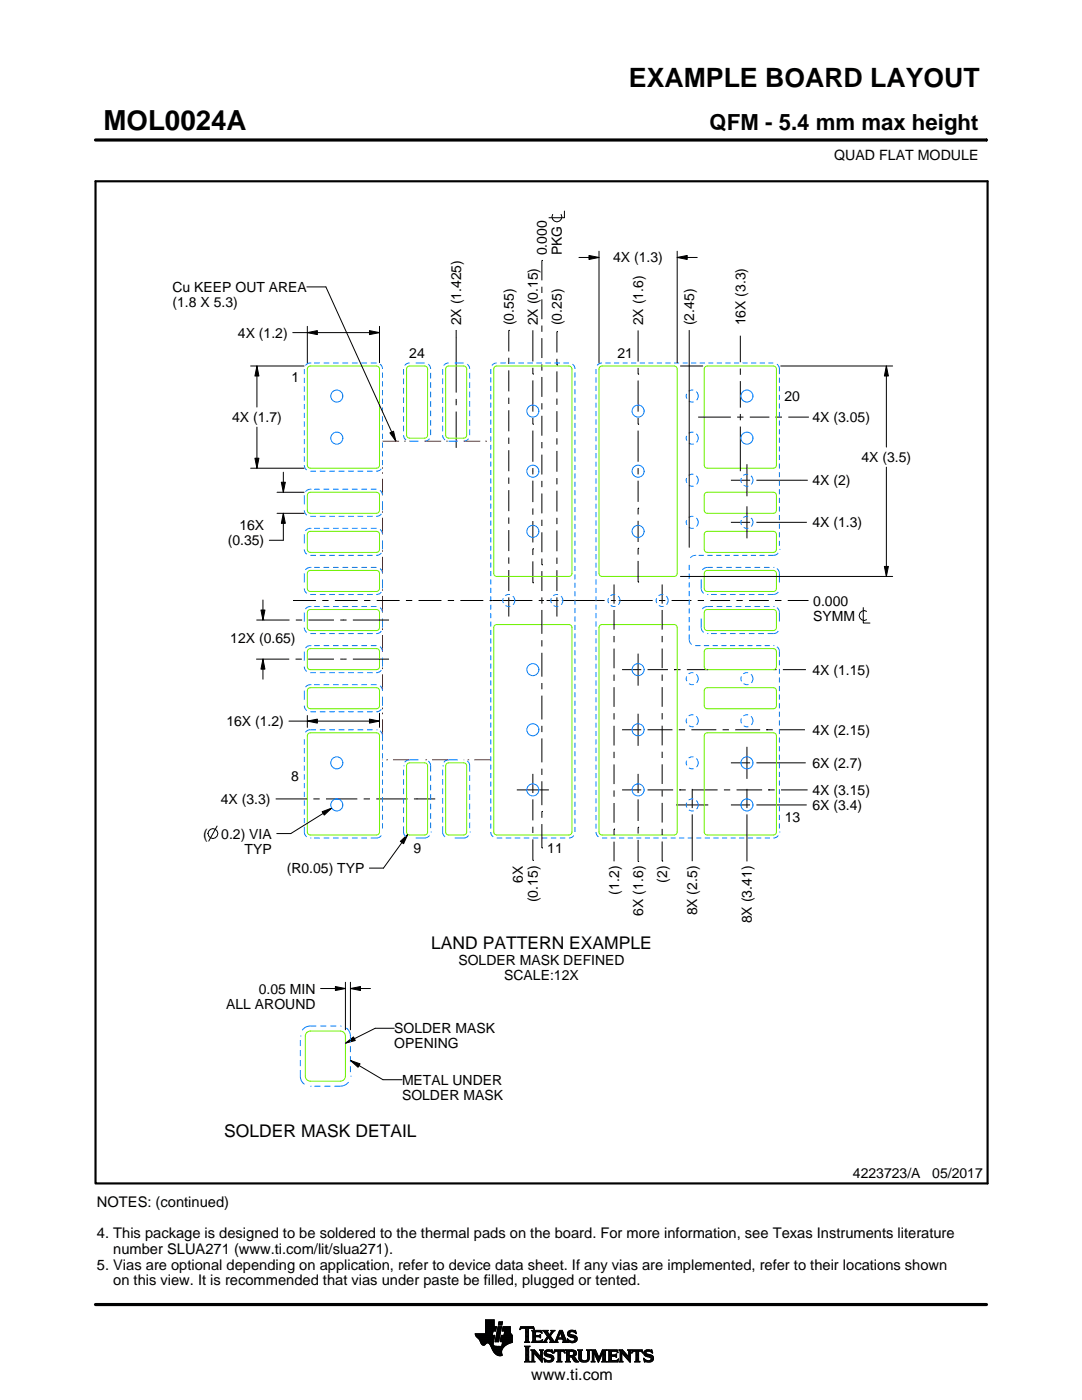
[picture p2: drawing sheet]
<svg xmlns="http://www.w3.org/2000/svg" width="216mm" height="279mm" viewBox="0 0 216 279" stroke-linecap="round" stroke-linejoin="round" font-family="sans-serif">
<g fill="none" stroke="#000" stroke-width=".2">
<path d="M19.1 27.9h177.7M196.8 27.7v.5M61.2 57.3h3.8l14 30.7M108.1 52h.1M108.1 52v4M108.1 57.2v1.3M108.1 59.7v4M110.3 42.8a.98 .98 0 0 0 .8 1.5 .98 .98 0 0 0 .9-1.5M112.6 42.1v1.4h-3.1M115.5 51.4h4M117.5 51l2 .4-2 .4zM119.5 50.1v22.3"/>
<path d="M135.1 51.4l2-.4v.8zM135.1 50.1v22.3M135.1 51.4h4M50 73h10.7M51.3 73l.4 2h-.8zM51.3 73v8.2M58.4 66.4h17.3M61.3 66.4l2-.4v.8zM61.3 65.1v7.3M73.7 66l2 .4-2 .4zM75.7 65.1v7.3M91 65.9v12.5"/>
<path d="M91 79.6v1.3M101.5 65.9h.1M101.5 65.9v4.2M101.5 71.4v1.3M101.5 73.9v4.2M101.5 79.4v1.2M106.3 74.7h.1M106.3 65.9v6.2M106.3 73.4v1.3M106.3 75.9v6.2M108.1 65v1.2M108.1 67.5v4"/>
<path d="M108.1 72.7v1.3M108.1 75.2v4M111.1 72.9h.1M111.1 66.2h.1M111.1 66.2v4.1M111.1 71.6v1.3M111.1 74.1v4.2M111.1 79.5v1.3M127.3 74.7h.1M127.3 65.9v6.3M127.3 73.4v1.3M127.3 75.9v6.3"/>
<path d="M135.8 73h4.4M137.5 65.9v43.3M147.7 67v5.3M147.7 73.5v1.3M147.7 76.1v5.3M155.8 73h22.3M176.9 73l.4 2h-.8zM176.9 73v16.2M50 93.4h10.7M50.9 91.4h.8l-.4 2zM51.3 85.2v8.2M55.3 98.2h5.4"/>
<path d="M56.1 96.2h.8l-.4 2zM56.5 94.2v4M77.8 86.4l.7-.3 .5 1.9zM91 80.2h.1M91 82.1v7.3M101.5 81.9v4.2M101.5 87.3v1.3M101.5 89.8v4.2M101.5 95.3v1.3M101.5 97.8v4.2M106.3 94h.1M106.3 84.7h.1"/>
<path d="M106.3 83.4v1.3M106.3 85.9v6.3M106.3 93.4v1.3M106.3 95.9v4.3M108.1 80.5v1.2M108.1 83v4M108.1 88.2v1.3M108.1 90.7v4M108.1 96v1.2M108.1 98.5v4M111.1 82.1v4.1M111.1 87.5v1.2"/>
<path d="M111.1 90v4.1M111.1 95.4v1.3M111.1 97.9v4.2M127.3 94h.1M127.3 84.7h.1M127.3 83.4v1.3M127.3 85.9v6.3M127.3 93.4v1.3M127.3 95.9v4.3M139.3 83.2h6.5M145.8 95.8h3.9M147.1 83.2h1.3"/>
<path d="M147.7 82.6v1.3M147.7 85.1v8.9M149 92.6v6.4M149.6 83.2h3.9M154.8 83.2h.1M154.8 83.2h1.2M157.3 83.2h3.9M161.1 95.8h-10.2M161.2 83.2h.1M176.9 93.2v21.8M52.5 119.7v4M55.3 102.4h5.4"/>
<path d="M56.5 102.4l.4 2h-.8zM56.5 102.4v5.4h-2.8M58.5 119.8h4.5M64.3 119.8h1.3M66.8 119.8h4.6M72.6 119.8h1.3M75.2 119.8h4.5M81 119.8h1.3M83.5 119.8h4.6M89.3 119.8h1.3M91.9 119.8h4.5M97.7 119.8h8.5"/>
<path d="M101.5 103.3v1.2M101.5 105.8v4.2M101.5 111.2v1.3M101.5 113.8v4.2M101.5 119.2v3.8M106.3 109.5h.1M106.3 116.3h.1M106.3 101.5v1.2M106.3 104v4.3M106.3 109.5v1.3M106.3 112v4.3M107.5 119.8h1"/>
<path d="M108.1 112.7h.1M108.1 103.7v1.3M108.1 106.2v4M108.1 111.5v1.2M108.1 114v4M108.1 119.2v1.3M109.1 119.8h2.4M111.1 103.3v1.3M111.1 105.9v4.1M111.1 111.3v1.2M111.1 113.8v4.2M111.1 119.2v3.8"/>
<path d="M112.1 119.8h8.5M121.9 119.8h1M122.5 116.6v3.9M123.5 119.8h6.7M127.3 101.4h.1M127.3 109.4h.1M127.3 116.2h.1M127.3 101.4v1.3M127.3 103.9v4.3M127.3 109.4v1.3M127.3 111.9v4.3M131.5 119.8h1.3"/>
<path d="M132.1 116.6v3.9M134 119.8h4M135.8 115h42.3M139.2 119.8h1.3M141.7 119.8h4M145.8 104.2h3.9M146.9 119.8h1.3M149 101v6.4M149.5 119.8h3.9M150.9 104.2h10.1M154.7 119.8h.1M154.7 119.8h1.2"/>
<path d="M157.2 119.8h3.9M161.1 119.8h.1M176.5 113h.8l-.4 2zM51.2 131.5h6.5M51.2 123.7h6.6M52.1 121.7h.8l-.4 2zM52.5 131.5l.4 2h-.8zM52.5 131.5v4M59 131.5h1.2M59 123.7h1.3M61.5 131.5h5.1M61.5 123.7h5.1"/>
<path d="M67.9 131.5h1.3M67.9 123.7h1.3M68.5 123.7v.1M68.5 131.5v.1M70.4 131.5h7.2M70.4 123.7h7.2M108.1 121.7v4.8M108.1 127.8v1.2M108.1 130.3v4.7M108.1 136.3v1.3M108.1 138.8v4.8M122.5 121.7v4"/>
<path d="M122.5 126.9v1.3M122.5 129.4v4M122.5 134.6v1.3M122.5 137.1v4M124.1 133.6h3.9M127.3 130.4v6.4M129.2 133.6h4.1M132.1 121.7v4M132.1 126.9v1.3M132.1 129.4v4M132.1 134.6v1.3M132.1 137.1v4"/>
<path d="M134.5 133.6h.1M134.5 133.6h1.3M137.1 133.6h4M141.1 133.6h.1M154.3 133.6h.7M156.2 133.6h4.6M172.3 121.3v3h1.3M172.9 122a.98 .98 0 0 0-1.5 .8 .98 .98 0 0 0 1.5 .9M55 159.4h6.3M57.7 143.9h18M61.3 143.9l2-.4v.8zM61.3 142.8v2.4"/>
<path d="M62.5 159.4h1.3M65 159.4h6.3M72.6 159.4h1.2M73.7 143.5l2 .4-2 .4zM75.1 159.4h6.2M75.7 142.3v2.9M82.6 159.4h4.2M83.2 159.3v.2M103.1 157.6h6.4M106.3 154.4v3.9M106.3 159.5v4.2M108.1 144.9v1.2"/>
<path d="M108.1 147.4v4.7M108.1 153.4v1.3M108.1 155.9v4.8M122.5 142.3v1.3M122.5 144.8v4M122.5 150v1.3M122.5 152.6v3.9M122.5 157.7v1.3M124.1 157.6h3.9M124.1 145.6h3.9M127.3 142.4v6.4M127.3 154.4v3.9"/>
<path d="M127.3 159.5v4.3M129.2 157.6h5.1M129.2 145.6h5M132.1 142.3v1.3M132.1 144.8v4M132.1 150v1.3M132.1 152.5v4M132.1 157.7v1.3M135.4 145.6h1.3M135.6 157.6h.1M135.6 157.6h1.2M138 145.6h4.9"/>
<path d="M138.1 157.6h5.1M138.1 157.4v3.9M144.2 145.6h1.2M144.5 157.6h1.2M145.8 152.2h3.9M146.7 145.6h5M147 157.6h5.1M149 149v6.4M149 157.4v3.9M150.9 152.2h9.9M152.9 145.6h.1M152.9 145.6h1.3"/>
<path d="M153.3 157.6h.1M153.3 157.6h1.3M155.5 145.6h4.9M155.8 157.6h5.1M160.4 145.6h.1M160.9 157.6h.1M43.3 164.9l-1.6 3M64.3 162l1.9-.7-1.5 1.4zM66.2 161.3l-8.2 5.1h-2.8M79.9 167.9l1.5-1.4-.9 1.9zM81.4 166.5l-4.9 6.8h-2.8M106.3 171.7h.1"/>
<path d="M106.3 165v1.2M106.3 167.5v4.2M108.1 161.9h.1M108.1 169.2h.1M108.1 161.9v1.3M108.1 164.5v4.7M122.5 165.4h.1M122.5 160.3v3.9M122.5 165.4v1.3M122.5 168v3.9M127.3 165.1h.1M127.3 171.9h.1"/>
<path d="M127.3 165.1v1.3M127.3 167.6v4.3M132.1 171.9h.1M132.1 160.2v4M132.1 165.4v1.3M132.1 167.9v4M134.9 160.6h6.4M138.1 162.5v9.4M145.8 160.6h3.9M149 162.5v9.4M150.9 160.6h10.1M64 197.3h4.9"/>
<path d="M66.9 196.9l2 .4-2 .4zM68.9 196v9.5M69.9 197.3l2-.4v.8zM69.9 196v9.5M69.9 197.3h4M68.9 208.2l1.6-1.3 .4 .8zM69.9 211.6l2 .7-.5 .7zM69.9 211.6l6.5 3.9h3.8M78.7 205.2h-3.8l-6 3M94.8 266.2h3.5M94.8 266.3h3.5M94.9 266.4h3.3"/>
<path d="M94.9 266.5h3.8l-.2 1.2M94.9 266.5h3.8M95 266.6h3.7M95 266.7h3.7M95.1 266.8h3.6M95.2 266.9h3.4M95.3 267h3.3M95.4 267.1h3.2M95.5 267.2h3.1M95.6 267.3h3M95.7 267.4h2.8M95.7 267.5h2.8"/>
<path d="M95.8 267.6h2.7M95.8 267.7h2.7M95.9 267.8h2.6M95.9 267.9h2.5M95.9 268h2.5M96 268h1.1M96 268.1h1M96.1 268.2h.8M96.1 268.3h.7M96.2 268.4h.6M96.3 268.4h.4M96.9 266.1h1.4"/>
<path d="M96.9 266h1.4M96.9 265.9h1.4M96.9 265.8h1.5M96.9 265.7h1.5M96.9 264.7l2.2 .1-.2 .9h-.5l-.2 .8M96.9 265.6h2M96.9 265.5h2M96.9 265.4h2M96.9 265.3h2.1M96.9 265.2h2.1M96.9 265.1h2.1M96.9 265h2.1"/>
<path d="M96.9 264.9h2.1M96.9 264.8h2.2M96.9 264.6h1.7M96.9 264.5h1.7M96.9 264.4h1.7M96.9 264.3h1.7M96.9 264.2h1.7M96.9 264.1h1.7M96.9 264h1.7M96.9 263.9h1.7M96.9 263.8h1.7M96.9 263.7h1.7"/>
<path d="M96.9 263.6h1.7M96.9 263.5h1.7M96.9 263.4h1.7M97.5 268h.9M97.6 268.1h.8M97.7 268.2h.7M97.7 268.3h.7M97.8 268.4h.6M97.9 268.5h.6M97.9 268.6h.7M98 268.7h1.1M98 268.8h2.6"/>
<path d="M98 268.8h2.5M98.1 268.9h2.3M98.1 269h2.3M98.1 269.1h2.2M98.2 269.2h2.1M98.2 269.2h2M98.2 269.3h2M98.3 269.4h1.9M98.3 269.5h1.8M98.4 269.6h1.7M98.4 268v.4l.3 .2 2 .1M98.5 269.7h1.6"/>
<path d="M98.5 267.7l-.1 .3M98.5 269.8h1.6M98.6 269.9h1.5M98.6 264.8v-1.4h-1.7v2.8h-2.1l.1 .3 .7 .8 .7 1.1 .3 .1 .6-.5 .4 .1 1 1.8 .8 .6h.8l-.1-1 .8-1M98.6 270h1.5M98.7 270h1.4M98.8 270.1h1.3M98.8 267.7h.7M98.8 267.6h.7M98.8 267.5h.7M98.9 270.2h1.2M98.9 267.4h.7"/>
<path d="M98.9 267.3h.7M98.9 267.2h.7M98.9 267.1h.7M98.9 267h.7M98.9 270.3h1.3M99 266.9h.6M99 266.9h.7M99 266.8h.7M99 266.7h.7M99 266.6h.7M99 266.5h.7M99.1 270.4h1.1"/>
<path d="M99.1 266.4h.7M99.1 266.3h.7M99.1 266.2h.7M99.1 266.1h.7M99.1 266h.7M99.2 265.9h.7M99.2 265.8h.7M99.2 270.4h1M99.2 265.7h.7M99.2 265.6h.7M99.2 265.5h.7M99.3 265.4h.6"/>
<path d="M99.3 265.4h.7M99.3 265.3h.7M99.3 265.2h.7M99.3 265.1h.7M99.3 265h.7M99.4 270.5h.8M99.4 264.9h.7M99.4 264.8h.7M99.4 264.8h.7l-.6 3h-.7zM99.4 264.5l.2-.7h.7l-.2 .7h-.7M99.5 264.4h.6M99.5 264.3h.7"/>
<path d="M99.5 264.2h.7M99.5 264.1h.7M99.5 264h.7M99.5 263.9h.7M99.6 263.8h.7M99.8 270.6h.1M99.8 267.7h2.4M99.8 267.6h2.4M99.8 267.5h2.4M99.9 267.4h2.3M99.9 267.3h2.3M99.9 267.2h2.3"/>
<path d="M99.9 267.1h2.3M99.9 267h2.3M99.9 266.9h2.3M100 266.9h2.2M100 266.8h2.2M100 266.7h2.2M100 266.6h2.2M100 266.5h2.2M100.1 268.6h.7M100.2 268.5h.7M100.2 268.4h.8M100.2 268.4h.9"/>
<path d="M100.2 268.3h1M100.2 268.2h1.2M100.2 265.6h1.6M100.2 268.1h1.4M100.2 265.5h1.6M100.2 268h1.6M100.3 265.4h1.5M100.3 268h1.7M100.3 267.9h1.9M100.3 265.3h1.5M100.3 267.8h1.9M100.3 265.2h1.5"/>
<path d="M100.3 265.1h1.5M100.3 265h1.5M100.4 264.9h1.4M100.4 264.8h1.4M100.6 266.5l.1-.8h-.5l.2-.9h1.4l.1 1.1 .3 .6v1.4l-1.3 .6M100.6 266.4h1.5M100.6 266.3h1.4M100.6 266.2h1.4M100.6 266.1h1.3M100.7 266h1.2M100.7 265.9h1.2M100.7 265.8h1.1"/>
<path d="M100.7 265.7h1.1M102.2 266.5h-2.2l-.2 1.1 .5 .2-.2 .9M103.7 265.3h.1M103.8 265.2h.2M103.8 265h2.8M103.8 264.9h2.7M103.9 264.8h2.6M104.7 267.8h1M104.7 271.8h1.1M104.7 268.7h1M104.8 267.7h.7M104.8 271.7h.8"/>
<path d="M104.9 265.2h.6M104.9 268.9h.6M104.9 267.6h.6M104.9 267.5l-.2 .3M104.9 267.5h.6M104.9 267.4h.6M104.9 267.3h.6M104.9 267.2h.6M104.9 267.1h.6M104.9 267h.6M104.9 266.8h.6M104.9 266.7h.6"/>
<path d="M104.9 266.6h.6M104.9 266.5h.6M104.9 266.4h.6M104.9 266.3h.6M104.9 266.2h.6M104.9 266.1h.6M104.9 265.9h.6M104.9 265.8h.6M104.9 265.7h.6M104.9 265.6h.6M104.9 265.5h.6M104.9 265.4h.6"/>
<path d="M104.9 265.3h.6M104.9 271.5h.6M104.9 269h.6M104.9 271.4h.6M104.9 271.4v-2.4l-.2-.4h1.1l-.3 .4v2.4M104.9 271.4l-.2 .4h1.1l-.3-.4M104.9 271.3h.6M104.9 271.2h.6M104.9 271.1h.6M104.9 271h.6M104.9 270.9h.6M104.9 270.8h.6"/>
<path d="M104.9 270.6h.6M104.9 270.5h.6M104.9 270.4h.6M104.9 270.3h.6M104.9 270.2h.6M104.9 270.1h.6M104.9 270h.6M104.9 269.9h.6M104.9 269.8h.6M104.9 269.6h.6M104.9 269.5h.6M104.9 269.4h.6"/>
<path d="M104.9 269.3h.6M104.9 269.2h.6M104.9 269.1h.6M105.5 267.5l.2 .3M105.5 267.5v-2.3l.7-.1 .4 .3-.1-.6h-2.6l-.1 .6 .4-.3 .7 .1v2.3M105.7 267.8h-1M105.9 271.8h.8M105.9 269.4h.8M106.1 269.5h.7M106.1 267.8h2M106.1 271.7h.5M106.2 269.6h.7"/>
<path d="M106.2 271.5h.3M106.2 265.6h1.8M106.2 269.8h.8M106.2 271.4h.3M106.2 271.4l-.3 .4h.8l-.2-.4M106.2 271.3h.3M106.2 271.2h.3M106.2 271.1h.3M106.2 271h.3M106.2 270.9h.3M106.2 270.8h.3M106.2 270.6h.3"/>
<path d="M106.2 270.5h.3M106.2 270.4h.3M106.2 270.3h.3M106.2 270.2h.3M106.2 270.1h.3M106.2 270h1M106.2 269.9h.9M106.2 269.8v1.6M106.2 269.8l-.3-.4h.8l1.2 1.4M106.3 267.7h1.8M106.3 265.7h1.8M106.3 267.6h.6"/>
<path d="M106.3 265.8h.6M106.3 267.5l-.2 .3M106.3 267.5h.5M106.3 267.4h.5M106.3 267.3h.5M106.3 267.2h.5M106.3 267.1h.5M106.3 267h.5M106.3 266.8h.5M106.3 266.7h1.6M106.3 266.6h1.6M106.3 266.5h.5"/>
<path d="M106.3 266.4h.5M106.3 266.3h.5M106.3 266.2h.5M106.3 266.1h.5M106.3 265.9h.5M106.4 265.2h.2M106.5 270h.1M106.5 270v1.4M106.5 265.3h.1M106.6 270.1h.7M106.7 270.2h.7M106.8 270.3h.7"/>
<path d="M106.8 265.9l.2-.1h.6l.6 .2-.2-.5h-1.9l.2 .3v1.7M106.8 265.9v.6h.8l.3-.2v.7M106.9 270.4h.7M107 270.5h.7M107.1 270.6h.7M107.2 270.8h1M107.3 270.9h.9M107.4 271h.8M107.5 271.1h.7M107.6 271.2h.6M107.6 266.5h.3M107.7 271.3h.5"/>
<path d="M107.7 269.4h.7M107.7 266.8h.2M107.7 267.6h.5M107.8 266.4h.1M107.8 271.4h.4M107.8 267h.1M107.8 265.8h.3M107.8 269.5h.5M107.9 271.5h.3M107.9 269.6h.3M107.9 267l-.3-.2h-.8l.1 .8h.9l.5-.2M107.9 269.8h.3"/>
<path d="M107.9 270.6h.3M107.9 270.5h.3M107.9 270.4h.3M107.9 270.3h.3M107.9 270.2h.3M107.9 270.1h.3M107.9 270h.3M107.9 269.9h.3M107.9 269.8v1M107.9 269.8l-.2-.4h.7l-.2 .4M108 271.7h.2M108 265.9h.1"/>
<path d="M108 267.5h.2M108.1 271.8h.1M108.1 266.1h.1M108.2 267.4h.1M108.2 269.8v2.1l-1.7-1.9M108.2 267.8h.9M108.3 267.4l-.2 .5-2-.1M108.3 265.6h1M108.5 267.7h.5M108.5 271.1l.8 .4h.5l.2-.1-.1-.4-1-.4-.3-.3 .1-.7 .7-.2 .6 .1 .2-.1 .1 .6-.9-.3-.3 .1-.1 .3 1.3 .4 .2 .6M108.5 271.1h.1M108.5 265.7h.7"/>
<path d="M108.5 271.2h.2M108.6 271.3h.2M108.6 270.1h.4M108.6 270h.4M108.6 270.2h.6M108.6 267.6h.4M108.6 271.4h.4M108.6 269.9h.4M108.6 270.3h1M108.6 265.8h.7M108.6 271.5h.8M108.6 269.8h.5"/>
<path d="M108.7 271.7h1.5M108.7 270.4h1.3M108.7 267.5h.3M108.7 271.8h.1M108.7 265.9h.6M108.7 269.6h1.5M108.8 267.4h.3M108.8 270.5h1.5M108.8 266.1h.6M108.8 269.5h1.4M108.8 267.3h.4M108.9 266.2h.6"/>
<path d="M108.9 267.2h.4M108.9 266.3h.6M108.9 270.6h1.5M109 267.1h.3M109 266.4h1M109.1 271.8h.9M109.1 269.4h.7M109.1 267h.9M109.1 266.5h.8M109.1 267.8h-.9M109.2 266.8h.8M109.2 266.6h.6"/>
<path d="M109.2 266.7h.7M109.2 266.7l-.6 .9-.4 .2M109.3 270.8h1.1M109.5 267.1h.6M109.6 267.2h.6M109.7 271.5h.7M109.7 267.3h.6M109.7 267.8l.2-.2-.5-.7-.4 .8 .1 .1M109.7 267.8h1.6M109.7 266.3h.4M109.7 267.4h.6M109.8 270.9h.7"/>
<path d="M109.8 266.2h.3M109.8 266.6l.9 1.2 1-2.3h.5l.8 2.1 .3 .2M109.8 267.5h.6M109.9 266.1h.3M109.9 269.8h.4M109.9 267.6h.6M109.9 267.7h.7M109.9 271.4h.5M109.9 265.9h.4M110 271h.5M110 265.6h.7M110 265.9l-.4 .5-.4-.6 .2-.3h-1.1l.9 1.2"/>
<path d="M110 265.9l.1-.2-.2-.2h.8l-.9 1.1M110 271.3h.5M110 265.8h.4M110 271.1h.5M110 271.2h.5M110.1 269.4h.1M110.1 265.7h.4M110.1 269.9h.2M110.2 270h.1M110.5 270h.1M110.5 269.9h.2M110.5 271.1l-.2 .5-.8 .3-.6-.2-.2 .1-.2-.7"/>
<path d="M110.5 269.8h.3M110.6 269.6h2.1M110.6 269.5h2M110.6 269.4h2M110.7 267.7h.5M110.8 267.6h.4M110.9 267.5h.3M110.9 267.4h.3M111 267.3h.3M111 267.2h1.8M111 267.1h1.8M111.1 267h.3"/>
<path d="M111.1 271.8h1M111.1 266.8h.4M111.2 266.7h.3M111.2 267.5l.1-.2h1l.1 .2M111.2 267.5v.3h.1M111.2 266.6h.3M111.3 266.5h.3M111.3 271.7h.6M111.3 266.4h.3M111.3 271.5h.6M111.3 267.8h-1.6M111.3 269.8h.6"/>
<path d="M111.4 266.3h.3M111.4 271.4h.5M111.4 271.4l-.1-1.7h-.4l-.4 .4 .2-.7h1.9l.1 .7-.3-.4h-.5v1.7M111.4 270.5h.5M111.4 270.4h.5M111.4 270.3h.5M111.4 270.2h.5M111.4 270.1h.5M111.4 270h.5M111.4 269.9h.5M111.4 271.4l-.3 .4h1l-.2-.4M111.4 271.3h.5"/>
<path d="M111.4 271.2h.5M111.4 271.1h.5M111.4 271h.5M111.4 270.9h.5M111.4 270.8h.5M111.4 270.6h.5M111.4 266.2h.3M111.4 266.1h.4M111.5 265.9h.9M111.5 265.8h.8M111.6 265.7h.7M111.6 265.6h.6"/>
<path d="M111.8 265.9l.4 1.1h-.8zM111.9 266.1h.5M111.9 266.2h.5M111.9 266.3h.6M112 266.4h.5M112 266.5h.6M112.1 266.6h.5M112.1 266.7h.6M112.1 266.8h.6M112.2 267h.5M112.2 267.8h1.1M112.3 267.3h.6"/>
<path d="M112.3 267.4h.6M112.4 267.5h.6M112.4 267.5v.3h-.2M112.4 269.8h.3M112.4 267.6h.6M112.4 267.7h.7M112.6 269.9h.1M112.6 270h.2M112.8 271.8h1M112.8 269.4h1.6M113 269.5h1.7M113 271.7h.7"/>
<path d="M113 269.6h1.9M113 271.5h.6M113 269.8h.6M113 271.4h.6M113 271.4l-.2 .4h1l-.2-.4M113 271.3h.6M113 271.2h.6M113 271.1h.6M113 271h.6M113 270.9h.6M113 270.8h1.5M113 270.6h1.6"/>
<path d="M113 270.5h1.8M113 270.4h.6M113 270.3h.6M113 270.2h.6M113 270.1h.6M113 270h.6M113 269.9h.6M113 269.8v1.6M113 269.8l-.2-.4h1.4l.6 .2 .2 .3v.4l-.2 .3-.4 .1M113.2 267.3h.2M113.2 267.4h.3M113.2 266.2h.5"/>
<path d="M113.2 266.3h.6M113.2 266.1h.5M113.3 267.5h.3M113.3 267.8h-1.1M113.3 266.4h.9M113.3 265.9h.4M113.3 267.6h.6M113.3 266.5h1.3M113.3 267.7h1.6M113.3 265.8h.5M113.3 267.8h.2M113.4 266.6h1.5"/>
<path d="M113.4 265.7h1.5M113.4 265.7l.5-.2 .7 .1 .2-.1 .1 .7-.7-.4h-.4l-.1 .3 .1 .2 .9 .2 .4 .3 .1 .5-.3 .5-.6 .2-.7-.2-.2 .1-.2-.7 .9 .5 .5-.1 .1-.3-.2-.3-1.1-.4-.2-.4zM113.5 266.7h1.5M113.5 265.6h1.4M113.6 271.4v-.6h.4l.7 1h.8M113.6 269.9l.1-.2 .7 .2v.4l-.4 .2M113.6 269.9v.6M113.7 267.8h1.1M113.8 266.8h1.3M113.8 265.5h.6M114 268h.4M114.1 270.9h.6"/>
<path d="M114.2 271h.6M114.2 271.1h.7M114.3 271.2h.6M114.3 267h.8M114.3 269.8h.7M114.3 270.4h.6M114.4 271.3h.6M114.4 270.7l1.1 1.1M114.4 270.7h.1M114.4 271.4h.7M114.4 269.9h.6M114.4 270.3h.6"/>
<path d="M114.5 267.6h.5M114.5 270.2h.5M114.5 270h.5M114.5 265.8h.4M114.5 270.1h.5M114.5 271.5h.7M114.6 271.7h.7M114.6 267.1h.6M114.6 267.5h.5M114.7 267.2h.5M114.7 267.4h.5M114.7 265.9h.3"/>
<path d="M114.7 267.3h.5M114.7 271.8h.8M114.8 266.1h.2M114.9 266.2h.1M115.3 269.4h.9M115.4 269.5h.7M115.5 269.6h.5M115.5 269.8h.5M115.5 269.8v1.4l.4 .5 .6 .2 .7-.1 .3-.3 .1-.5M115.5 271h.5M115.5 270.9h.5M115.5 270.8h.5"/>
<path d="M115.5 270.6h.5M115.5 270.5h.5M115.5 270.4h.5M115.5 270.3h.5M115.5 270.2h.5M115.5 270.1h.5M115.5 270h.5M115.5 269.9h.5M115.5 269.8l-.2-.4h.9l-.2 .4M115.5 271.1h.5M115.5 271.2h.5M115.5 271.3h.6"/>
<path d="M115.6 271.4h.6M115.7 271.5h.8M115.8 271.7h1.5M116 271l.2 .4 .5 .2 .4-.2 .2-.4M116 269.8v1.2M116 271.8h1.1M116.8 271.5h.6M117 269.4h.8M117.1 271.4h.4M117.2 269.5h.5M117.2 271.3h.4M117.2 269.6h.4"/>
<path d="M117.2 271.2h.4M117.2 271.1h.4M117.3 269.8h.3M117.3 271h.3M117.3 270.9h.3M117.3 270.8h.3M117.3 270.6h.3M117.3 270.5h.3M117.3 270.4h.3M117.3 270.3h.3M117.3 270.2h.3M117.3 270.1h.3"/>
<path d="M117.3 270h.3M117.3 269.9h.3M117.6 269.8l.2-.4h-.8l.2 .3 .1 1.3M117.6 269.8v1.2M118 271.8h.7M118 269.4h.8M118.1 269.5h.8M118.1 271.7h.5M118.2 269.6h.7M118.2 271.5h.3M118.2 269.8h.8M118.2 271.4h.3"/>
<path d="M118.2 269.8l-.2-.4h.8l.7 1.6 .7-1.6h.9l-.3 .4M118.2 271.4l-.2 .4h.7l-.2-.4M118.2 271.3h.3M118.2 271.2h.3M118.2 271.1h.3M118.2 271h.3M118.2 270.9h.3M118.2 270.8h.3M118.2 270.6h.3M118.2 270.5h.3M118.2 270.4h.3M118.2 270.3h.3"/>
<path d="M118.2 270.2h.3M118.2 270.1h.3M118.2 270h.9M118.2 269.9h.8M118.2 269.8v1.6M118.6 270.1h.5M118.6 270.2h.6M118.7 270.3h.5M118.7 270.4h.6M118.8 270.5h.5M118.8 270.6h.6M118.9 270.8h.5"/>
<path d="M118.9 270.9h.6M119 271h.8M119 271.1h.8M119.1 271.2h.6M119.1 271.3h.6M119.2 271.4h.4M119.2 271.5h.4M119.3 271.7h.2M119.3 271.8h.2M119.6 270.9h.3M119.6 270.8h.3M119.7 270.6h.3"/>
<path d="M119.7 270.5h.3M119.8 270.4h.3M119.8 270.3h.3M119.9 270.2h.3M119.9 270.1h.3M120 270h.8M120 269.9h.8M120 269.8h.8M120.1 271.8h1M120.1 269.6h.7M120.1 269.5h.8M120.2 269.4h.9"/>
<path d="M120.2 271.7h.7M120.3 271.5h.5M120.3 271.4h.5M120.3 271.4l-.2 .4h1l-.3-.4M120.3 271.4v-1.5l-.9 2-.9-2v1.5M120.3 271.3h.5M120.3 271.2h.5M120.3 271.1h.5M120.3 271h.5M120.3 270.9h.5M120.3 270.8h.5M120.3 270.6h.5"/>
<path d="M120.3 270.5h.5M120.3 270.4h.5M120.3 270.3h.5M120.3 270.2h.5M120.3 270.1h.5M120.8 269.8v1.6M121.2 271.8h2M121.2 269.4h1.9M121.4 269.5h1.8M121.4 271.7h1.9M121.5 269.6h1.7M121.5 271.5h1.8"/>
<path d="M121.5 269.8h.5M121.5 271.4h.5M121.5 269.8l-.3-.4h1.9l.2 .6M121.5 269.9h.5M121.5 269.8v1.6M121.5 271.3h.5M121.5 271.2h.5M121.5 271.1h.5M121.5 271h.5M121.5 270.9h.5M121.5 270.8h.5M121.5 270.6h1.5"/>
<path d="M121.5 270.5h1.5M121.5 270.4h1.5M121.5 270.3h.5M121.5 270.2h.5M121.5 270.1h.5M121.5 270h.5M122.6 270.4l.4-.2v.7l-.2-.2h-.8v.7l.2 .1M122.9 270.8h.1M122.9 270.3h.1M123 269.8h.3M123.1 271.4h.3M123.2 269.9h.1"/>
<path d="M123.3 270h.1M123.3 270l-.4-.3h-.8l-.1 .7M123.3 271.3h.1M123.4 271.2h.1M123.4 271.2l-.2 .6h-2l.3-.4M123.4 271.2l-.3 .3h-.4M123.5 271.8h.8M123.5 269.4h.7M123.6 269.5h.7M123.7 271.7h.5M123.7 269.6h.7M123.7 271.5h.4"/>
<path d="M123.7 269.8h.8M123.7 271.4h.4M123.7 271.4l-.2 .4h.8l-.2-.4M123.7 271.3h.4M123.7 271.2h.4M123.7 271.1h.4M123.7 271h.4M123.7 270.9h.4M123.7 270.8h.4M123.7 270.6h.4M123.7 270.5h.4M123.7 270.4h.4"/>
<path d="M123.7 270.3h.4M123.7 270.2h.4M123.7 270.1h.4M123.7 270h1M123.7 269.9h.9M123.7 269.8v1.6M123.7 269.8l-.2-.4h.7l1.2 1.4 .1-1M124.1 270v1.4M124.1 270h.1M124.2 270.1h.6M124.2 270.2h.7M124.3 270.3h.7"/>
<path d="M124.4 270.4h.7M124.5 270.5h.7M124.6 270.6h.7M124.7 270.8h1.1M124.8 270.9h1M124.9 271h.9M125 271.1h.8M125.1 271.2h.7M125.2 271.3h.6M125.2 269.4h.8M125.3 271.4h.5M125.4 269.5h.5"/>
<path d="M125.4 271.5h.4M125.4 269.6h.4M125.5 269.8h.3M125.5 269.8l-.3-.4h.8l-.2 .4M125.5 270.4h.3M125.5 270.3h.3M125.5 270.2h.3M125.5 270.1h.3M125.5 270h.3M125.5 269.9h.3M125.5 270.6h.3M125.5 270.5h.3"/>
<path d="M125.5 271.7h.3M125.6 271.8h.2M125.8 269.8v2.1l-1.7-1.9M126 270h.1M126.1 269.9h.1M126.1 269.8h.3M126.1 269.6h2.1M126.2 269.5h2M126.2 269.4h2M126.6 271.8h1.1M126.9 271.7h.6M126.9 271.5h.5"/>
<path d="M126.9 269.8h.5M126.9 271.4h.5M126.9 271.4v-1.7h-.5l-.3 .4 .1-.7h1.9l.2 .7-.4-.4h-.5v1.7M126.9 270.5h.5M126.9 270.4h.5M126.9 270.3h.5M126.9 270.2h.5M126.9 270.1h.5M126.9 270h.5M126.9 269.9h.5M126.9 271.4l-.3 .4h1.1l-.3-.4M126.9 271.3h.5"/>
<path d="M126.9 271.2h.5M126.9 271.1h.5M126.9 271h.5M126.9 270.9h.5M126.9 270.8h.5M126.9 270.6h.5M128 269.8h.3M128.1 269.9h.2M128.2 270h.1M128.4 271.1h.1M128.4 271.2h.2M128.5 271.3h.2"/>
<path d="M128.5 270.1h.4M128.5 270h.4M128.5 270.2h.6M128.5 271.4h.4M128.5 269.9h.4M128.5 270.3h1M128.5 271.5h.8M128.5 269.8h.5M128.6 271.7h1.5M128.6 270.4h1.3M128.6 271.8h.1M128.6 269.6h1.5"/>
<path d="M128.7 270.5h1.5M128.7 269.5h1.4M128.8 270.6h1.5M128.9 271.8h1M129 269.4h.7M129.1 270.8l-.6-.4 .1-.7 .5-.3 .8 .1 .2-.1 .1 .7-.8-.4-.4 .1-.1 .2 1.3 .5 .2 .6M129.1 270.8l.7 .2v.4l-.6 .1-.8-.4M129.2 270.8h1.1M129.6 271.5h.7M129.6 270.9h.8M129.8 269.8h.4M129.8 271.4h.5"/>
<path d="M129.9 271h.5M129.9 271.3h.5M129.9 271.1h.5M129.9 271.2h.5M129.9 269.4h.2M130 269.9h.2M130.1 270h.1M130.4 271.1l-.3 .5-.7 .3-.6-.2-.2 .1-.2-.7"/>
<circle cx="42.5" cy="166.4" r=".98"/>
</g>
<g fill="#000">
<path d="M117.5 51l2 .4-2 .4zM135.1 51.4l2-.4v.8zM51.3 73l.4 2h-.8zM61.3 66.4l2-.4v.8zM73.7 66l2 .4-2 .4zM176.9 73l.4 2h-.8zM50.9 91.4h.8l-.4 2zM56.1 96.2h.8l-.4 2zM77.8 86.4l.7-.3 .5 1.9zM56.5 102.4l.4 2h-.8zM176.5 113h.8l-.4 2zM52.1 121.7h.8l-.4 2z"/>
<path d="M52.5 131.5l.4 2h-.8zM61.3 143.9l2-.4v.8zM73.7 143.5l2 .4-2 .4zM64.3 162l1.9-.7-1.5 1.4zM79.9 167.9l1.5-1.4-.9 1.9zM66.9 196.9l2 .4-2 .4zM69.9 197.3l2-.4v.8zM68.9 208.2l1.6-1.3 .4 .8zM69.9 211.6l2 .7-.5 .7z"/>
</g>
<path d="M19.1 36.2h178v200h-178z" fill="none" stroke="#000" stroke-width=".43"/>
<path d="M19 27.9h177.8M19 260.3h177.8" fill="none" stroke="#000" stroke-width=".63"/>
<g fill="none" stroke="#0080ff" stroke-width=".2">
<path d="M60.7 73.6v1.1M60.7 75.4v1M60.7 77.1v1.1M60.7 78.9v1M61.9 72.4l-.5 .2-.4 .3M61.9 72.4h.1M62.7 72.4h1.1M64.6 72.4h1.1M66.4 72.4h1.2M68.3 72.4h1.2M70.2 72.4h1.2M72.1 72.4h1.1"/>
<path d="M74 72.4h1.1M75.8 72.7l.4 .4 .1 .5M76.3 74.3v1.1M76.3 76.1v1M76.3 77.8v1.1M76.3 79.6v1M80.5 73.6v1.2M80.5 75.5v1.2M80.5 77.4v1.1M80.5 79.3v1.1M81.7 72.4l-.5 .2-.4 .3M82.9 72.4h1.8"/>
<path d="M85.4 72.7l.4 .4 .1 .5M85.9 74.4v1.1M85.9 76.3v1.1M85.9 78.2v1.1M88.3 73.6v1.2M88.3 75.5v1.2M88.3 77.4v1.1M88.3 79.3v1.1M89.5 72.4l-.5 .2-.4 .3M90.7 72.4h1.8M93.2 72.7l.4 .4 .1 .5M93.7 74.4v1.1"/>
<path d="M93.7 76.3v1.1M93.7 78.2v1.1M97.9 73.6v1.1M97.9 75.3v1M97.9 77v1M97.9 78.7v1M99.1 72.4l-.5 .2-.4 .3M99.8 72.4h1.1M101.6 72.4h1.1M103.4 72.4h1.1M105.2 72.4h1.1M107 72.4h1.1"/>
<path d="M108.8 72.4h1.1M110.6 72.4h1.1M112.4 72.4h1.1M114.2 72.7l.4 .4 .1 .5M114.7 74.3v1M114.7 76v1M114.7 77.7v1M114.7 79.4v1M118.9 73.6v1.1M118.9 75.3v1M118.9 77v1M118.9 78.7v1"/>
<path d="M120.1 72.4l-.5 .2-.4 .3M120.8 72.4h1M122.5 72.4h1M124.2 72.4h1.1M125.9 72.4h1.1M127.6 72.4h1.1M129.4 72.4h1M131.1 72.4h1M132.8 72.4h1M134.5 72.4h1M136.2 72.4h1M137.9 72.4h1"/>
<path d="M139.6 72.4h1M141.3 72.4h1.1M143 72.4h1.1M144.7 72.4h1.1M146.5 72.4h1M148.2 72.4h1M149.9 72.4h1M151.6 72.4h1M153.3 72.4h1M155 72.7l.5 .6v1.4M155.5 75.4v1M155.5 77.1v1"/>
<path d="M155.5 78.8v1M60.7 92.8l.2 .6 .3 .4M60.7 80.6v1.1M60.7 82.4v1M60.7 84.1v1.1M60.7 85.9v1M60.7 87.6v1.1M60.7 89.4v1M60.7 91.1v1M60.7 98.8v1.8M61.9 97.6l-.5 .2-.4 .3M61.9 94h1.2"/>
<path d="M61.9 97.6h.1M62.7 97.6h1.1M63.8 94h1.1M64.6 97.6h1.1M65.7 94h1.1M66.4 97.6h1.2M67.6 94h1.1M68.3 97.6h1.2M69.5 94h1.1M70.2 97.6h1.2M71.4 94h1.1M72.1 97.6h1.1"/>
<path d="M73.2 94h1.2M74 97.6h1.1M75.1 94h.1M75.8 97.9l.4 .4 .1 .5M76.1 93.5l-.4 .4-.6 .1M76.3 81.3v1.1M76.3 83.1v1M76.3 84.8v1.1M76.3 86.6v1M76.3 88.3v1.1M76.3 90v1.1M76.3 91.8v1"/>
<path d="M80.5 86.8l.2 .6 .3 .4M80.5 81.2v1.1M80.5 83.1v1.1M80.5 85v1.1M81 87.8h.1M81.7 88h1.8M85.7 87.5l-.4 .4-.6 .1M85.9 80.1v1.1M85.9 81.9v1.2M85.9 83.8v1.2M85.9 85.7v1.1M88.3 86.8l.2 .6 .3 .4"/>
<path d="M88.3 81.2v1.1M88.3 83.1v1.1M88.3 85v1.1M88.8 87.8h.1M89.5 88h1.8M93.5 87.5l-.4 .4-.6 .1M93.7 80.1v1.1M93.7 81.9v1.2M93.7 83.8v1.2M93.7 85.7v1.1M97.9 80.4v1M97.9 82v1.1"/>
<path d="M97.9 83.7v1M97.9 85.4v1M97.9 87.1v1M97.9 88.8v1M97.9 90.4v1.1M97.9 92.1v1M97.9 93.8v1M97.9 95.5v1M97.9 97.2v1M97.9 98.8v1.1M114.7 81v1M114.7 82.7v1"/>
<path d="M114.7 84.4v1M114.7 86.1v1M114.7 87.8v1M114.7 89.4v1M114.7 91.1v1M114.7 92.8v1M114.7 94.5v1M114.7 96.2v1M114.7 97.8v1M114.7 99.5v1M118.9 80.4v1M118.9 82v1.1"/>
<path d="M118.9 83.7v1M118.9 85.4v1M118.9 87.1v1M118.9 88.8v1M118.9 90.4v1.1M118.9 92.1v1M118.9 93.8v1M118.9 95.5v1M118.9 97.2v1M118.9 98.8v1.1M155.5 80.5v1M155.5 82.2v1"/>
<path d="M155.5 83.9v1.1M155.5 85.6v1.1M155.5 87.4v1M155.5 89.1v1M155.5 90.8v1M155.5 92.5v1M155.5 94.2v1M155.5 95.9v1.1M155.5 97.6v1.1M155.5 99.4v1M60.7 117.4l.2 .6 .3 .4M60.7 109.6l.2 .6 .3 .4"/>
<path d="M60.7 101.8l.2 .6 .3 .4M60.7 106.6v1.8M60.7 114.4v1.8M61.2 110.6h.1M61.2 102.8h.1M61.9 113.2l-.5 .2-.4 .3M61.9 105.4l-.5 .2-.4 .3M61.9 118.6h1.2M61.9 110.8h1.2M61.9 103h1.2M61.9 113.2h.1M61.9 105.4h.1"/>
<path d="M62.7 113.2h1.1M62.7 105.4h1.1M63.8 118.6h1.1M63.8 110.8h1.1M63.8 103h1.1M64.6 113.2h1.1M64.6 105.4h1.1M65.7 118.6h1.1M65.7 110.8h1.1M65.7 103h1.1M66.4 113.2h1.2M66.4 105.4h1.2"/>
<path d="M67.6 118.6h1.1M67.6 110.8h1.1M67.6 103h1.1M68.3 113.2h1.2M68.3 105.4h1.2M69.5 118.6h1.1M69.5 110.8h1.1M69.5 103h1.1M70.2 113.2h1.2M70.2 105.4h1.2M71.4 118.6h1.1M71.4 110.8h1.1"/>
<path d="M71.4 103h1.1M72.1 113.2h1.1M72.1 105.4h1.1M73.2 118.6h1.2M73.2 110.8h1.2M73.2 103h1.2M74 113.2h1.1M74 105.4h1.1M75.1 118.6h.1M75.1 110.8h.1M75.1 103h.1M75.8 113.5l.4 .4 .1 .5"/>
<path d="M75.8 105.7l.4 .4 .1 .5M76.1 118.1l-.4 .4-.6 .1M76.1 110.3l-.4 .4-.6 .1M76.1 102.5l-.4 .4-.6 .1M76.3 100v1.8M76.3 107.8v1.8M76.3 115.6v1.8M97.9 100.5v1M97.9 102.2v1M97.9 103.9v1M97.9 105.6v1M97.9 107.2v1.1"/>
<path d="M97.9 108.9v1M97.9 110.6v1M97.9 112.3v1M97.9 114v1M97.9 115.6v1.1M97.9 117.3v1M97.9 119v1M114.7 101.2v1M114.7 102.9v1M114.7 104.6v1M114.7 106.2v1M114.7 107.9v1"/>
<path d="M114.7 109.6v1M114.7 111.3v1M114.7 113v1M114.7 114.6v1M114.7 116.3v1M114.7 118v1M114.7 119.7v1M118.9 100.5v1M118.9 102.2v1M118.9 103.9v1M118.9 105.6v1M118.9 107.2v1.1"/>
<path d="M118.9 108.9v1M118.9 110.6v1M118.9 112.3v1M118.9 114v1M118.9 115.6v1.1M118.9 117.3v1M118.9 119v1M137.5 112.7v1.1M137.5 114.5v1M137.5 116.2v1M137.5 117.9v1.1M137.5 119.7v1"/>
<path d="M138.7 110.8l-.5 .2-.4 .3M138.7 110.8h.1M139.4 110.8h1.1M139.9 115.6v2.1l.5 .7M141.1 118.6h.1M141.2 110.8h1M141.9 118.6h1.1M142.3 113.2l-1.4 .1-.7 .4M142.9 110.8h1M143 113.2h1.1M143.8 118.6h1.1M144.6 110.8h1.1"/>
<path d="M144.9 113.2h1.1M145.6 118.6h1.2M146.4 110.8h1M146.8 113.2h1.1M147.5 118.6h1.2M148.1 110.8h1M148.7 113.2h1.1M149.4 118.6h1.2M149.8 110.8h1.1M150.6 113.2h1.1M151.3 118.6h1.1M151.6 110.8h1"/>
<path d="M152.4 113.2h1.2M154.3 113.2h.1M155 113.5l.5 .7v2M155.3 118.1l-.7 .5h-1.4M155.3 110.3l-.7 .5h-1.3M155.5 109.6h.1M155.5 101.1v1M155.5 102.8v1M155.5 104.5v1M155.5 106.2v1M155.5 107.9v1.1M60.7 133l.2 .6 .3 .4"/>
<path d="M60.7 125.2l.2 .6 .3 .4M60.7 122.2v1.8M60.7 130v1.8M60.7 137.8v1.8M61.2 134h.1M61.2 126.2h.1M61.9 136.6l-.5 .2-.4 .3M61.9 128.8l-.5 .2-.4 .3M61.9 121l-.5 .2-.4 .3M61.9 134.2h1.2M61.9 126.4h1.2M61.9 136.6h.1"/>
<path d="M61.9 128.8h.1M61.9 121h.1M62.7 136.6h1.1M62.7 128.8h1.1M62.7 121h1.1M63.8 134.2h1.1M63.8 126.4h1.1M64.6 136.6h1.1M64.6 128.8h1.1M64.6 121h1.1M65.7 134.2h1.1M65.7 126.4h1.1"/>
<path d="M66.4 136.6h1.2M66.4 128.8h1.2M66.4 121h1.2M67.6 134.2h1.1M67.6 126.4h1.1M68.3 136.6h1.2M68.3 128.8h1.2M68.3 121h1.2M69.5 134.2h1.1M69.5 126.4h1.1M70.2 136.6h1.2M70.2 128.8h1.2"/>
<path d="M70.2 121h1.2M71.4 134.2h1.1M71.4 126.4h1.1M72.1 136.6h1.1M72.1 128.8h1.1M72.1 121h1.1M73.2 134.2h1.2M73.2 126.4h1.2M74 136.6h1.1M74 128.8h1.1M74 121h1.1M75.1 134.2h.1"/>
<path d="M75.1 126.4h.1M75.8 136.9l.4 .4 .1 .5M75.8 129.1l.4 .4 .1 .5M75.8 121.3l.4 .4 .1 .5M76.1 133.7l-.4 .4-.6 .1M76.1 125.9l-.4 .4-.6 .1M76.3 123.4v1.8M76.3 131.2v1.8M76.3 139v1.8M97.9 120.7v1M97.9 122.4v1M97.9 124v1.1"/>
<path d="M97.9 125.7v1M97.9 127.4v1M97.9 129.1v1M97.9 130.8v1M97.9 132.4v1.1M97.9 134.1v1M97.9 135.8v1M97.9 137.5v1M97.9 139.2v1M114.7 121.4v1M114.7 123v1M114.7 124.7v1"/>
<path d="M114.7 126.4v1M114.7 128.1v1M114.7 129.8v1M114.7 131.4v1M114.7 133.1v1M114.7 134.8v1M114.7 136.5v1M114.7 138.2v1M114.7 139.8v1M118.9 120.7v1M118.9 122.4v1M118.9 124v1.1"/>
<path d="M118.9 125.7v1M118.9 127.4v1M118.9 129.1v1M118.9 130.8v1M118.9 132.4v1.1M118.9 134.1v1M118.9 135.8v1M118.9 137.5v1M118.9 139.2v1M137.5 126.6l.1 1.3 .4 .7M137.5 121.4v1M137.5 123.1v1.1"/>
<path d="M137.5 124.9v1M138.7 128.8h1.1M139.9 123.4v2.1l.5 .7M140.4 126.2h.1M140.5 128.8h1M141.1 126.4h.1M141.9 126.4h1.1M142.2 128.8h1M142.3 121l-1.4 .1-.7 .4M143 121h1.1M143.8 126.4h1.1M143.9 128.8h1.1"/>
<path d="M144.9 121h1.1M145.6 126.4h1.2M145.7 128.8h1M146.8 121h1.1M147.4 128.8h1M147.5 126.4h1.2M148.7 121h1.1M149.1 128.8h1.1M149.4 126.4h1.2M150.6 121h1.1M150.9 128.8h1M151.3 126.4h1.1"/>
<path d="M152.4 121h1.2M152.6 128.8h1M154.3 128.8h.1M154.3 121h.1M155 121.3l.5 .7v2M155 129.1l.5 .6v1.4M155.3 125.9l-.7 .5h-1.4M155.5 131.8v1M155.5 133.5v1M155.5 135.2v1M155.5 136.9v1M155.5 138.6v1"/>
<path d="M60.7 140.8l.2 .6 .3 .4M60.7 147.5v1.1M60.7 149.3v1M60.7 151v1.1M60.7 152.8v1M60.7 154.5v1.1M60.7 156.3v1M60.7 158v1.1M60.7 159.8v1M61.2 141.8h.1M61.9 142h1.2M63.1 145.6l-1.4 .1-.7 .4"/>
<path d="M63.8 145.6h1.1M63.8 142h1.1M65.7 145.6h1.1M65.7 142h1.1M67.6 145.6h1.1M67.6 142h1.1M69.5 145.6h1.1M69.5 142h1.1M71.4 145.6h1.1M71.4 142h1.1M73.2 145.6h1.2M73.2 142h1.2"/>
<path d="M75.1 145.6h.1M75.1 142h.1M75.8 145.9l.5 .7v1.3M76.1 141.5l-.4 .4-.6 .1M76.3 148.6v1M76.3 150.3v1.1M76.3 152.1v1M76.3 153.8v1.1M76.3 155.6v1M76.3 157.3v1.1M76.3 159.1v1M80.5 152.8h.1"/>
<path d="M80.5 153.6v1.1M80.5 155.5v1.1M80.5 157.4v1.1M80.5 159.3v1.1M83.5 151.6l-2 .1-.7 .4M85.4 151.9l.5 .7v1.4M85.9 154.7v1.2M85.9 156.6v1.1M85.9 158.5v1.1M88.3 152.8h.1M88.3 153.6v1.1M88.3 155.5v1.1"/>
<path d="M88.3 157.4v1.1M88.3 159.3v1.1M91.3 151.6l-2 .1-.7 .4M93.2 151.9l.5 .7v1.4M93.7 154.7v1.2M93.7 156.6v1.1M93.7 158.5v1.1M97.9 140.8v1.1M97.9 142.5v1M97.9 144.2v1M97.9 145.9v1M97.9 147.6v1"/>
<path d="M97.9 149.2v1.1M97.9 150.9v1M97.9 152.6v1M97.9 154.3v1M97.9 156v1M97.9 157.6v1.1M97.9 159.3v1M114.7 141.5v1M114.7 143.2v1M114.7 144.9v1M114.7 146.6v1M114.7 148.2v1"/>
<path d="M114.7 149.9v1M114.7 151.6v1M114.7 153.3v1M114.7 155v1M114.7 156.6v1M114.7 158.3v1M114.7 160v1M118.9 140.8v1.1M118.9 142.5v1M118.9 144.2v1M118.9 145.9v1M118.9 147.6v1"/>
<path d="M118.9 149.2v1.1M118.9 150.9v1M118.9 152.6v1M118.9 154.3v1M118.9 156v1M118.9 157.6v1.1M118.9 159.3v1M155.5 140.3v1.1M155.5 142v1.1M155.5 143.8v1M155.5 145.5v1M155.5 147.2v1"/>
<path d="M155.5 148.9v1M155.5 150.6v1M155.5 152.3v1.1M155.5 154v1.1M155.5 155.8v1M155.5 157.5v1M155.5 159.2v1M60.7 165l.1 1.3 .4 .7M60.7 161.5v1.1M60.7 163.2v1.1M61.2 167h.1M61.9 167.2h.1"/>
<path d="M62.7 167.2h1.1M64.6 167.2h1.1M66.4 167.2h1.2M68.3 167.2h1.2M70.2 167.2h1.2M72.1 167.2h1.1M76.1 166.7l-.7 .5h-1.4M76.3 160.8v1.1M76.3 162.6v1M76.3 164.3v1M80.5 164.9l.1 1.4 .4 .7M80.5 161.1v1.2"/>
<path d="M80.5 163v1.2M81 167h.1M85.7 166.7l-.8 .5h-2M85.9 166h.1M85.9 160.4v1.1M85.9 162.3v1.1M85.9 164.2v1.1M88.3 164.9l.1 1.4 .4 .7M88.3 161.1v1.2M88.3 163v1.2M88.8 167h.1M93.5 166.7l-.8 .5h-2"/>
<path d="M93.7 166h.1M93.7 160.4v1.1M93.7 162.3v1.1M93.7 164.2v1.1M97.9 166l.2 .6 .3 .4M97.9 161v1M97.9 162.7v1M97.9 164.4v1M98.4 167h.1M99.1 167.2h1.1M100.9 167.2h1.1M102.7 167.2h1.1"/>
<path d="M104.5 167.2h1.1M106.3 167.2h1.1M108.1 167.2h1.1M109.9 167.2h1.1M111.7 167.2h1.1M114.5 166.7l-.4 .4-.6 .1M114.7 161.7v1M114.7 163.4v1M114.7 165v1M118.9 166l.2 .6 .3 .4M118.9 161v1M118.9 162.7v1"/>
<path d="M118.9 164.4v1M119.4 167h.1M120.1 167.2h1.1M121.8 167.2h1.1M123.5 167.2h1.1M125.3 167.2h1M127 167.2h1M128.7 167.2h1M130.4 167.2h1M132.1 167.2h1M133.8 167.2h1M135.5 167.2h1"/>
<path d="M137.2 167.2h1.1M138.9 167.2h1.1M140.6 167.2h1.1M142.4 167.2h1M144.1 167.2h1M145.8 167.2h1M147.5 167.2h1M149.2 167.2h1M150.9 167.2h1M152.6 167.2h1M155.3 166.7l-.4 .4-.6 .1M155.5 166h.1"/>
<path d="M155.5 160.9v1M155.5 162.6v1M155.5 164.3v1.1M59.9 206.8h.1M59.9 213.6l.1 1.7 .3 .6 .4 .5M59.9 207.6v1.2M59.9 209.6v1.2M59.9 211.6v1.2M61.9 216.8h.1M62.7 216.8h1.2M63.1 204.8l-1.8 .1-.5 .2-.5 .5M63.9 204.8h1.2"/>
<path d="M64.7 216.8h1.2M65.9 204.8h1.2M67.9 204.8h.1M69.1 205.2l.5 .4 .2 .6 .1 1.8M69.5 215.9l-.4 .5-.6 .3-1.8 .1M69.9 214.8h.1M69.9 208.8v1.2M69.9 210.8v1.2M69.9 212.8v1.2"/>
<circle cx="67.2" cy="79" r="1.2"/>
<circle cx="149" cy="79" r="1.2"/>
<circle cx="67.2" cy="87.4" r="1.2"/>
<circle cx="106.3" cy="82" r="1.2"/>
<circle cx="106.3" cy="94" r="1.2"/>
<circle cx="127.3" cy="94" r="1.2"/>
<circle cx="127.3" cy="82" r="1.2"/>
<circle cx="149" cy="87.4" r="1.2"/>
<circle cx="106.3" cy="106" r="1.2"/>
<circle cx="127.3" cy="106" r="1.2"/>
<circle cx="106.3" cy="133.6" r="1.2"/>
<circle cx="127.3" cy="133.6" r="1.2"/>
<circle cx="67.2" cy="152.2" r="1.2"/>
<circle cx="106.3" cy="145.6" r="1.2"/>
<circle cx="106.3" cy="157.6" r="1.2"/>
<circle cx="127.3" cy="145.6" r="1.2"/>
<circle cx="127.3" cy="157.6" r="1.2"/>
<circle cx="149" cy="152.2" r="1.2"/>
<circle cx="67.2" cy="160.6" r="1.2"/>
<circle cx="149" cy="160.6" r="1.2"/>
</g>
<g fill="none" stroke="#6ef200" stroke-width=".2">
<path d="M61.5 73.2l.4-.2h13.2a.6 .6 0 0 1 .6 .6v19.2a.6 .6 0 0 1-.6 .6h-13.2a.6 .6 0 0 1-.6-.6v-19.2zM81.3 73.2l.4-.2h3a.6 .6 0 0 1 .6 .6v13.2a.6 .6 0 0 1-.6 .6h-3a.6 .6 0 0 1-.6-.6v-13.2zM89.1 73.2l.4-.2h3a.6 .6 0 0 1 .6 .6v13.2a.6 .6 0 0 1-.6 .6h-3a.6 .6 0 0 1-.6-.6v-13.2zM98.7 73.2l.4-.2h14.4a.6 .6 0 0 1 .6 .6v40.8a.6 .6 0 0 1-.6 .6h-14.4a.6 .6 0 0 1-.6-.6v-40.8zM119.7 73.2l.4-.2h14.4a.6 .6 0 0 1 .6 .6v40.8a.6 .6 0 0 1-.6 .6h-14.4a.6 .6 0 0 1-.6-.6v-40.8zM140.7 73.2l.4-.2h13.2a.6 .6 0 0 1 .6 .6v19.2a.6 .6 0 0 1-.6 .6h-13.2a.6 .6 0 0 1-.6-.6v-19.2zM61.5 98.4l.4-.2h13.2a.6 .6 0 0 1 .6 .6v3a.6 .6 0 0 1-.6 .6h-13.2a.6 .6 0 0 1-.6-.6v-3zM140.7 98.4l.4-.2h13.2a.6 .6 0 0 1 .6 .6v3a.6 .6 0 0 1-.6 .6h-13.2a.6 .6 0 0 1-.6-.6v-3zM61.5 114l.4-.2h13.2a.6 .6 0 0 1 .6 .6v3a.6 .6 0 0 1-.6 .6h-13.2a.6 .6 0 0 1-.6-.6v-3zM61.5 106.2l.4-.2h13.2a.6 .6 0 0 1 .6 .6v3a.6 .6 0 0 1-.6 .6h-13.2a.6 .6 0 0 1-.6-.6v-3zM140.7 114l.4-.2h13.2a.6 .6 0 0 1 .6 .6v3a.6 .6 0 0 1-.6 .6h-13.2a.6 .6 0 0 1-.6-.6v-3zM140.7 106.2l.4-.2h13.2a.6 .6 0 0 1 .6 .6v3a.6 .6 0 0 1-.6 .6h-13.2a.6 .6 0 0 1-.6-.6v-3z"/>
<path d="M61.5 137.4l.4-.2h13.2a.6 .6 0 0 1 .6 .6v3a.6 .6 0 0 1-.6 .6h-13.2a.6 .6 0 0 1-.6-.6v-3zM61.5 129.6l.4-.2h13.2a.6 .6 0 0 1 .6 .6v3a.6 .6 0 0 1-.6 .6h-13.2a.6 .6 0 0 1-.6-.6v-3zM61.5 121.8l.4-.2h13.2a.6 .6 0 0 1 .6 .6v3a.6 .6 0 0 1-.6 .6h-13.2a.6 .6 0 0 1-.6-.6v-3zM98.7 124.8l.4-.2h14.4a.6 .6 0 0 1 .6 .6v40.8a.6 .6 0 0 1-.6 .6h-14.4a.6 .6 0 0 1-.6-.6v-40.8zM119.7 124.8l.4-.2h14.4a.6 .6 0 0 1 .6 .6v40.8a.6 .6 0 0 1-.6 .6h-14.4a.6 .6 0 0 1-.6-.6v-40.8zM140.7 137.4l.4-.2h13.2a.6 .6 0 0 1 .6 .6v3a.6 .6 0 0 1-.6 .6h-13.2a.6 .6 0 0 1-.6-.6v-3zM140.7 129.6l.4-.2h13.2a.6 .6 0 0 1 .6 .6v3a.6 .6 0 0 1-.6 .6h-13.2a.6 .6 0 0 1-.6-.6v-3zM140.7 121.8l.4-.2h13.2a.6 .6 0 0 1 .6 .6v3a.6 .6 0 0 1-.6 .6h-13.2a.6 .6 0 0 1-.6-.6v-3zM61.5 146.4l.4-.2h13.2a.6 .6 0 0 1 .6 .6v19.2a.6 .6 0 0 1-.6 .6h-13.2a.6 .6 0 0 1-.6-.6v-19.2zM81.3 152.4l.4-.2h3a.6 .6 0 0 1 .6 .6v13.2a.6 .6 0 0 1-.6 .6h-3a.6 .6 0 0 1-.6-.6v-13.2zM89.1 152.4l.4-.2h3a.6 .6 0 0 1 .6 .6v13.2a.6 .6 0 0 1-.6 .6h-3a.6 .6 0 0 1-.6-.6v-13.2zM140.7 146.4l.4-.2h13.2a.6 .6 0 0 1 .6 .6v19.2a.6 .6 0 0 1-.6 .6h-13.2a.6 .6 0 0 1-.6-.6v-19.2z"/>
<path d="M61.2 206.1l.7-.3h6a1 1 0 0 1 1 1v8a1 1 0 0 1-1 1h-6a1 1 0 0 1-1-1v-8z"/>
</g>
<g fill="none" stroke="#f00" stroke-width=".2" stroke-dasharray="3.3 1 .3 .7 .3 1" stroke-linecap="butt">
<path d="M76.3 98.8v-6M76.3 88h5.4M84.7 88h4.8M92.5 88h5.4M76.3 114.4v-4.8M76.3 106.6v-4.8M76.3 137.8v-4.8M76.3 130v-4.8M76.3 122.2v-4.8M76.3 146.8v-6M81.7 151.6h-5.4M89.5 151.6h-4.8"/>
<path d="M97.9 151.6h-5.4"/>
</g>
<g fill="none" stroke="#0080ff" stroke-width=".2" stroke-dasharray="1 .7" stroke-linecap="butt">
<path d="M139.3 79a1.2 1.2 0 0 0-1.7-1.1 1.2 1.2 0 0 0-.3 2 1.2 1.2 0 0 0 2-.5v-.4M139.3 87.4a1.2 1.2 0 0 0-1.7-1.1 1.2 1.2 0 0 0-.3 2 1.2 1.2 0 0 0 2-.5v-.4M139.3 95.8a1.2 1.2 0 0 0-1.7-1.1 1.2 1.2 0 0 0-.3 2 1.2 1.2 0 0 0 2-.5v-.4M150.2 95.8a1.2 1.2 0 0 0-1.6-1.1 1.2 1.2 0 0 0-.4 2 1.2 1.2 0 0 0 2-.5v-.4M102.7 119.8a1.2 1.2 0 0 0-1.7-1.1 1.2 1.2 0 0 0-.3 2 1.2 1.2 0 0 0 2-.5v-.4M112.3 119.8a1.2 1.2 0 0 0-1.7-1.1 1.2 1.2 0 0 0-.3 2 1.2 1.2 0 0 0 2-.5v-.4M123.7 119.8a1.2 1.2 0 0 0-1.7-1.1 1.2 1.2 0 0 0-.3 2 1.2 1.2 0 0 0 2-.5v-.4M133.3 119.8a1.2 1.2 0 0 0-1.7-1.1 1.2 1.2 0 0 0-.3 2 1.2 1.2 0 0 0 2-.5v-.4M139.3 104.2a1.2 1.2 0 0 0-1.7-1.1 1.2 1.2 0 0 0-.3 2 1.2 1.2 0 0 0 2-.5v-.4M150.2 104.2a1.2 1.2 0 0 0-1.6-1.1 1.2 1.2 0 0 0-.4 2 1.2 1.2 0 0 0 2-.5v-.4M139.3 135.4a1.2 1.2 0 0 0-1.7-1.1 1.2 1.2 0 0 0-.3 2 1.2 1.2 0 0 0 2-.5v-.4M150.2 135.4a1.2 1.2 0 0 0-1.6-1.1 1.2 1.2 0 0 0-.4 2 1.2 1.2 0 0 0 2-.5v-.4"/>
<path d="M139.3 152.2a1.2 1.2 0 0 0-1.7-1.1 1.2 1.2 0 0 0-.3 2 1.2 1.2 0 0 0 2-.5v-.4M139.3 143.8a1.2 1.2 0 0 0-1.7-1.1 1.2 1.2 0 0 0-.3 2 1.2 1.2 0 0 0 2-.5v-.4M150.2 143.8a1.2 1.2 0 0 0-1.6-1.1 1.2 1.2 0 0 0-.4 2 1.2 1.2 0 0 0 2-.5v-.4M139.3 160.6a1.2 1.2 0 0 0-1.7-1.1 1.2 1.2 0 0 0-.3 2 1.2 1.2 0 0 0 2-.5v-.4"/>
</g>
<text font-size="5.5" x="20.6" y="26">MOL0024A</text>
<text font-size="5.3" x="125.5" y="17.4">EXAMPLE BOARD LAYOUT</text>
<text font-size="4.4" x="141.6" y="26">QFM - 5.4 mm max height</text>
<g font-size="3.5">
<text x="86.1" y="189.4">LAND PATTERN EXAMPLE</text>
<text x="44.8" y="227">SOLDER MASK DETAIL</text>
</g>
<text font-size="3.2" x="106" y="275.3">www.ti.com</text>
<g font-size="2.9">
<text x="19.3" y="240.8">NOTES: (continued)</text>
<text x="19.3" y="247.1">4. This package is designed to be soldered to the thermal pads on the board. For more information, see Texas Instruments literature</text>
<text x="22.6" y="250.2">number SLUA271 (www.ti.com/lit/slua271).</text>
<text x="19.3" y="253.4">5. Vias are optional depending on application, refer to device data sheet. If any vias are implemented, refer to their locations shown</text>
<text x="22.6" y="256.5">on this view. It is recommended that vias under paste be filled, plugged or tented.</text>
</g>
<g font-size="2.8">
<text x="166.4" y="32">QUAD FLAT MODULE</text>
<text x="109.1" y="51" transform="rotate(-90 109.1 51)">0.000</text>
<text x="112.1" y="51" transform="rotate(-90 112.1 51)">PKG</text>
<text x="122.4" y="52.4">4X (1.3)</text>
<text x="34.4" y="58.3">Cu KEEP OUT AREA</text>
<text x="34.4" y="61.3">(1.8 X 5.3)</text>
<text x="92" y="64.9" transform="rotate(-90 92 64.9)">2X (1.425)</text>
<text x="102.5" y="64.9" transform="rotate(-90 102.5 64.9)">(0.55)</text>
<text x="107.3" y="64.9" transform="rotate(-90 107.3 64.9)">2X (0.15)</text>
<text x="112.1" y="64.9" transform="rotate(-90 112.1 64.9)">(0.25)</text>
<text x="128.3" y="64.9" transform="rotate(-90 128.3 64.9)">2X (1.6)</text>
<text x="138.5" y="64.9" transform="rotate(-90 138.5 64.9)">(2.45)</text>
<text x="148.7" y="64.9" transform="rotate(-90 148.7 64.9)">16X (3.3)</text>
<text x="47.5" y="67.4">4X (1.2)</text>
<text x="81.7" y="71.4">24</text>
<text x="123.2" y="71.5">21</text>
<text x="58.2" y="76.3">1</text>
<text x="156.5" y="80.1">20</text>
<text x="46.3" y="84.2">4X (1.7)</text>
<text x="162.1" y="84.2">4X (3.05)</text>
<text x="171.9" y="92.2">4X (3.5)</text>
<text x="162.1" y="96.8">4X ( )</text>
<text x="167.2" y="96.8">2</text>
<text x="47.8" y="105.8">16X</text>
<text x="162.1" y="105.2">4X (1.3)</text>
<text x="45.4" y="108.8">(0.35)</text>
<text x="162.3" y="123.8">SYMM</text>
<text x="162.3" y="120.8">0.000</text>
<text x="46" y="128.3">12X (0.65)</text>
<text x="162.1" y="134.6">4X (1.15)</text>
<text x="45.2" y="144.9">16X (1.2)</text>
<text x="162.1" y="146.6">4X (2.15)</text>
<text x="58.1" y="155.8">8</text>
<text x="162.1" y="153.2">6X (2.7)</text>
<text x="44.1" y="160.4">4X (3.3)</text>
<text x="162.1" y="158.6">4X (3.15)</text>
<text x="162.1" y="161.6">6X (3.4)</text>
<text x="40.6" y="167.4">(</text>
<text x="44.2" y="167.4">0.2) VIA</text>
<text x="156.6" y="164">13</text>
<text x="48.8" y="170.4">TYP</text>
<text x="82.5" y="170.3">9</text>
<text x="109.2" y="170.3">11</text>
<text x="57.2" y="174.3">(R0.05) TYP</text>
<text x="104.3" y="176.2" transform="rotate(-90 104.3 176.2)">6X</text>
<text x="123.5" y="178.5" transform="rotate(-90 123.5 178.5)">(1.2)</text>
<text x="133.1" y="176.2" transform="rotate(-90 133.1 176.2)">( )</text>
<text x="133.1" y="175.3" transform="rotate(-90 133.1 175.3)">2</text>
<text x="107.3" y="180.1" transform="rotate(-90 107.3 180.1)">(0.15)</text>
<text x="128.3" y="182.7" transform="rotate(-90 128.3 182.7)">6X (1.6)</text>
<text x="139.1" y="182.7" transform="rotate(-90 139.1 182.7)">8X (2.5)</text>
<text x="150" y="184.3" transform="rotate(-90 150 184.3)">8X (3.41)</text>
<text x="91.5" y="192.5">SOLDER MASK DEFINED</text>
<text x="100.6" y="195.5">SCALE:12X</text>
<text x="45.1" y="201.3">ALL AROUND</text>
<text x="51.7" y="198.3">0.05 MIN</text>
<text x="78.7" y="206.2">SOLDER MASK</text>
<text x="78.7" y="209.2">OPENING</text>
<text x="80.2" y="216.5">METAL UNDER</text>
<text x="80.2" y="219.5">SOLDER MASK</text>
<text x="170.2" y="235.2">4223723/A</text>
<text x="186" y="235.2">05/2017</text>
</g>
</svg>
